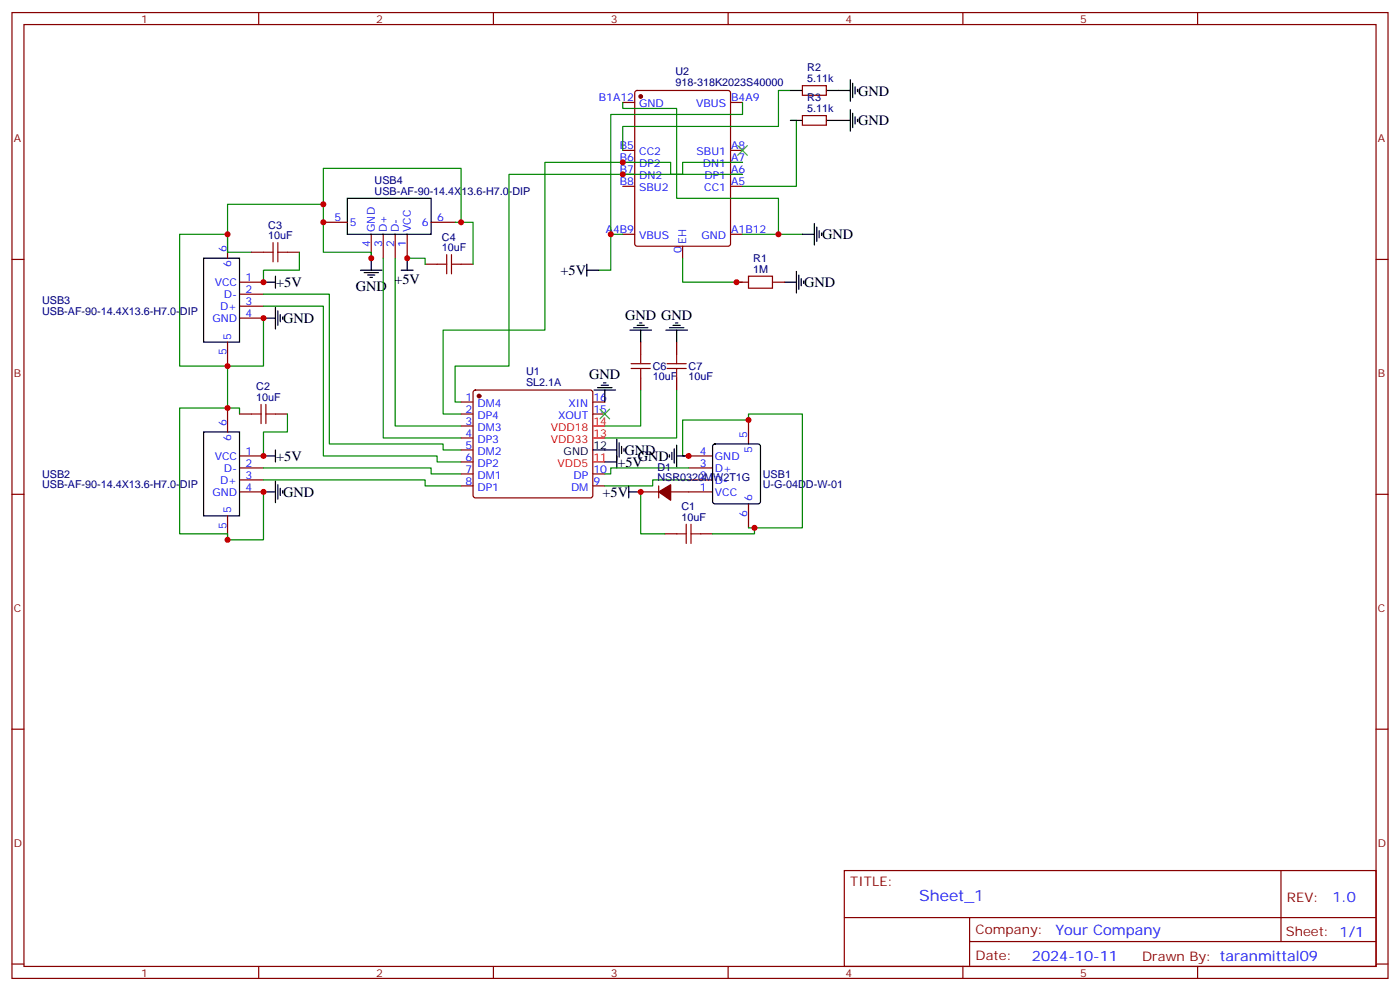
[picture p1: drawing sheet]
<svg xmlns="http://www.w3.org/2000/svg" width="412mm" height="292mm" viewBox="0 0 412 292" stroke-linecap="round" stroke-linejoin="round" font-family="sans-serif">
<g fill="none" stroke="#870000" stroke-width=".35">
<path d="M3.5 3.7h405.4v284.3h-405.4zM7.1 7.2h398.2v277.3h-398.2zM76.2 3.7v3.5M145.3 3.7v3.5M214.5 3.7v3.5M283.6 3.7v3.5M352.8 3.7v3.5M183.4 30.2h3.6M187.2 26.8l.5-.2h26.8l.6 .5 .1 44.7-.5 .6-27 .1-.7-.5v-44.7zM215.2 30.2h3.5M236.4 25.2h7v2.8h-7zM236.4 34h7v2.9h-7z"/>
<path d="M183.4 44.3h3.6M183.4 47.8h3.6M183.4 51.3h3.6M183.4 54.9h3.6M215.2 44.3h3.5M215.2 47.8h3.5M215.2 51.3h3.5M215.2 54.9h3.5M3.5 76.4h3.6M67 69v7M74.1 74.3h3.5M84.7 74.3h3.5"/>
<path d="M95.2 65.4h7.1M109.4 69v7M112.9 69v7M116.4 69v7M119.9 69v7M125.2 77.8h3.6M127 65.4h7.1M135.8 77.8h3.5M183.4 69h3.6M201.1 72.5v3.5M215.2 69h3.5M405.3 76.4h3.6"/>
<path d="M70.6 83.1h7M70.6 86.6h7M70.6 90.1h7M70.6 93.7h7M217 83.1h3.5M227.5 83.1h3.6M67 100.7v7.1M135.8 118.4h3.5M139.6 115l.5-.2h33.8l.5 .2 .2 .5v30.4l-.2 .5-.5 .2h-33.8l-.5-.3-.3-.4v-30.4zM174.6 118.4h3.6M188.7 100.7v3.5M188.7 111.3v3.5"/>
<path d="M199.3 100.7v3.5M199.3 111.3v3.5M67 120.1v7.1M70.6 134.2h7M70.6 137.8h7M70.6 121.9h3.5M81.1 121.9h3.6M135.8 121.9h3.5M135.8 125.4h3.5M135.8 128.9h3.5M135.8 132.5h3.5M135.8 136h3.5"/>
<path d="M135.8 139.5h3.5M174.6 121.9h3.6M174.6 139.5h3.6M202.8 134.2h7.1M202.8 137.8h7.1M220.5 123.6v7.1M3.5 145.5h3.6M67 151.9v7M70.6 141.3h7M70.6 144.8h7M135.8 143.1h3.5M174.6 143.1h3.6"/>
<path d="M188.7 144.8h5.3M194 143.1v3.5M195.8 157.2h3.5M197.6 144.8h12.3M202.8 141.3h7.1M206.4 157.2h3.5M220.5 148.3v7.1M405.3 145.5h3.6M3.5 214.7h3.6M405.3 214.7h3.6M248.7 256.3h156.6v28.2h-156.6zM377.3 256.3v20.9"/>
<path d="M248.7 270.1h156.5M285.6 277.2h119.6M285.6 270.1v14.2M3.5 283.8h3.6M76.2 284.5v3.5M145.3 284.5v3.5M214.5 284.5v3.5M283.6 284.5v3.5M352.8 284.5v3.5M405.3 283.8h3.6"/>
</g>
<g fill="none" stroke="#000" stroke-width=".35">
<path d="M232.8 26.6h3.6M232.8 35.5h3.6M243.4 26.6h7.1M243.4 35.5h7.1M250.5 23.5v6.3M250.5 32.3v6.3M251.2 24.5v4.3M251.2 33.3v4.3M251.9 25.6v2.1M251.9 34.4v2.1M252.6 26.3v.7M252.6 35.1v.7"/>
<path d="M102.3 58.4h24.7v10.6h-24.7zM60 76h10.6v24.7h-10.6zM106.2 79.6h6.3M109.4 76v3.6M118.2 79.6h3.5M119.9 76v3.6M172.9 79.6h3.5M172.9 77.8v3.5M234.6 79.9v6.4M236.4 69h3.5M239.9 65.8v6.3M240.6 66.9v4.2"/>
<path d="M241.3 67.9v2.1M242 68.6v.7M77.6 93.7h3.5M77.6 83.1h3.5M81.1 81.3v3.5M81.1 90.5v6.3M81.8 91.5v4.3M82.5 92.6v2.1M83.3 93.3v.7M107.2 80.3h4.3M108.3 81h2.1M109 81.7h.7"/>
<path d="M185.6 97.2h6.3M186.6 96.5h4.3M187.7 95.8h2.1M188.4 95.1h.7M188.7 97.2v3.5M196.1 97.2h6.4M197.2 96.5h4.2M198.3 95.8h2.1M199 95.1h.7M199.3 97.2v3.5M231.1 83.1h3.5M235.3 81v4.2"/>
<path d="M236 82v2.1M236.7 82.7v.7M175 114.8h6.3M176 114.1h4.3M177.1 113.4h2.1M177.8 112.7h.7M178.2 114.8v3.6M60 127.2h10.6v24.7h-10.6zM77.6 134.2h3.5M81.1 132.5v3.5M174.6 132.5h7.1M178.2 136h3.5"/>
<path d="M181.7 129.3v8.5M182.4 130.4v4.2M183.1 131.4v2.1M183.8 132.1v.7M197.2 133.9v.7M197.9 133.2v2.1M198.6 132.1v4.2M199.3 134.2h3.5M199.3 131.1v6.3M210.1 130.9l.5-.2h12.7l.5 .2 .2 .5v16.2l-.2 .5-.5 .2h-12.7l-.5-.2-.2-.5v-16.2zM77.6 144.8h3.5M81.1 141.6v6.4"/>
<path d="M81.8 142.7v4.2M82.5 143.8v2.1M83.3 144.5v.7M185.2 144.8h3.5M185.2 143.1v3.5"/>
</g>
<g fill="#870000" stroke="#870000" stroke-width=".35">
<path d="M194 144.8l3.6-2.1v4.6z"/>
<circle cx="141.1" cy="116.6" r=".53"/>
<circle cx="188.7" cy="28.4" r=".53"/>
</g>
<path d="M174.6 136h3.6M174.6 128.9h3.6M174.6 125.4h3.6" fill="none" stroke="#f00" stroke-width=".35"/>
<g fill="none" stroke="#008700" stroke-width=".35">
<path d="M183.4 30.2v1.7h15.9v26.5h30v10.6h7.1M218.7 30.2v3.5h-38.8v45.9h-3.5M232.8 35.5h1.8v19.4h-15.9M232.8 26.6h-3.5v10.6h-45.9v7.1M218.7 47.8h-17.6v3.5h-51.2v56.5h-15.8v10.6h1.7M218.7 51.3h-21.1v-3.5h-37.1v49.4h-30v24.7h5.3M74.1 74.3h-7.1v-5.3h-14.1v38.8h24.7v-14.1M88.2 74.3v5.3h-10.6v3.5M95.2 60.1h-28.2v8.9M112.9 76v52.9h22.9M116.4 76v49.4h19.4M119.9 76h5.3v1.8"/>
<path d="M134.1 65.4h5.2v12.4M135.8 65.4v-15.8h-40.6v24.7h14.2v1.7M179.9 69h3.5M201.1 76v7.1h17.6M218.7 69h10.6M77.6 90.1h17.6v44.1h33.6v1.8h7M77.6 86.6h19.4v44.1h33.5v1.8h5.3M67 107.8v12.3M188.7 114.8v10.6h-10.5M199.3 114.8v14.1h-21.1M70.6 121.9v-1.8h-17.7v37.1h14.1v1.7h10.6v-14.1M77.6 137.8h49.4v1.7h8.8"/>
<path d="M84.7 121.9v5.3h-7.1v7M202.8 134.2h-1.7v-10.6h19.4v-1.7h15.9v33.5h-15.9M202.8 137.8h-22.9v1.7h-1.7M77.6 141.3h47.6v1.8h10.6M188.7 144.8v12.4h7.1M202.8 141.3h-10.5v1.8h-14.1M222.2 155.4v1.8h-12.3"/>
</g>
<g fill="none" stroke="#a10000" stroke-width=".35">
<path d="M77.6 74.3h2.8M80.4 71.4v5.7M81.8 74.3h2.9M81.8 71.4v5.7M128.8 77.8h2.8M131.6 75v5.6M133 77.8h2.8M133 75v5.6M220.5 81.3h7v3.5h-7zM76.9 119.1v5.6M78.3 119.1v5.6M185.9 108.5h5.7"/>
<path d="M185.9 107.1h5.7M188.7 104.2v2.9M188.7 108.5v2.8M196.5 108.5h5.6M196.5 107.1h5.6M199.3 104.2v2.9M199.3 108.5v2.8M74.1 121.9h2.8M78.3 121.9h2.8M199.3 157.2h2.8M202.1 154.3v5.7M203.6 157.2h2.8"/>
<path d="M203.6 154.3v5.7"/>
</g>
<path d="M217.3 42.9l2.8 2.8M220.1 42.9l-2.8 2.8M176.7 120.5l2.9 2.8M179.6 120.5l-2.9 2.8" fill="none" stroke="#3c3" stroke-width=".35"/>
<g fill="#c00">
<circle cx="220.5" cy="123.6" r=".88"/>
<circle cx="67" cy="158.9" r=".88"/>
<circle cx="67" cy="107.8" r=".88"/>
<circle cx="77.6" cy="93.7" r=".88"/>
<circle cx="77.6" cy="144.8" r=".88"/>
<circle cx="202.8" cy="134.2" r=".88"/>
<circle cx="188.7" cy="144.8" r=".88"/>
<circle cx="222.3" cy="155.4" r=".88"/>
<circle cx="77.6" cy="83.1" r=".88"/>
<circle cx="67" cy="69" r=".88"/>
<circle cx="77.6" cy="134.2" r=".88"/>
<circle cx="67" cy="120.1" r=".88"/>
<circle cx="135.8" cy="65.4" r=".88"/>
<circle cx="109.4" cy="76" r=".88"/>
<circle cx="95.3" cy="65.4" r=".88"/>
<circle cx="95.3" cy="60.1" r=".88"/>
<circle cx="119.9" cy="76" r=".88"/>
<circle cx="179.9" cy="69" r=".88"/>
<circle cx="229.3" cy="69" r=".88"/>
<circle cx="183.4" cy="51.3" r=".88"/>
<circle cx="183.4" cy="47.8" r=".88"/>
<circle cx="217" cy="83.1" r=".88"/>
</g>
<text font-size="4.6" fill="#00f" x="270.8" y="265.3">Sheet_1</text>
<g font-size="4.2">
<text x="252.8" y="28.1">GND</text>
<text x="252.8" y="36.9">GND</text>
<text x="242.2" y="70.4">GND</text>
<text x="116.2" y="83.5">+5V</text>
<text x="165.1" y="81">+5V</text>
<text x="81.3" y="84.5">+5V</text>
<text x="104.8" y="85.6">GND</text>
<text x="236.9" y="84.6">GND</text>
<text x="83.4" y="95.1">GND</text>
<text x="184.1" y="94.1">GND GND</text>
<text x="173.6" y="111.7">GND</text>
<text x="81.3" y="135.7">+5V</text>
<text x="181.9" y="137.4">+5V</text>
<text x="184" y="133.9">GND</text>
<text x="187.9" y="135.7">GND</text>
<text x="83.4" y="146.3">GND</text>
<text x="177.5" y="146.3">+5V</text>
</g>
<g font-size="4.2" fill="#00f">
<text x="392.5" y="265.6">1.0</text>
<text x="310.9" y="275.1">Your Company</text>
<text x="304" y="282.9">2024-10-11</text>
</g>
<g font-size="3.9" fill="#800">
<text x="250.5" y="260.9">TITLE:</text>
<text x="379.1" y="265.6">REV:</text>
<text x="287.4" y="275.1">Company:</text>
<text x="378.7" y="275.7">Sheet: 1/1</text>
<text x="287.4" y="282.8">Date:</text>
<text x="336.4" y="282.8">Drawn By: taranmittal09</text>
</g>
<g font-size="3.2" fill="#800">
<text x="41.6" y="6.7">1</text>
<text x="110.8" y="6.7">2</text>
<text x="179.9" y="6.7">3</text>
<text x="249.1" y="6.7">4</text>
<text x="318.2" y="6.7">5</text>
<text x="4.1" y="41.8">A</text>
<text x="405.9" y="41.8">A</text>
<text x="4.1" y="110.9">B</text>
<text x="405.9" y="110.9">B</text>
<text x="4.1" y="180.1">C</text>
<text x="405.9" y="180.1">C</text>
<text x="4.1" y="249.2">D</text>
<text x="405.9" y="249.2">D</text>
<text x="41.6" y="287.5">1</text>
<text x="110.8" y="287.5">2</text>
<text x="179.9" y="287.5">3</text>
<text x="249.1" y="287.5">4</text>
<text x="318.2" y="287.5">5</text>
</g>
<g font-size="3.2" fill="#000080">
<text x="199" y="22.2">U2</text>
<text x="237.8" y="21">R2</text>
<text x="199" y="25.4">918-318K2023S40000</text>
<text x="237.8" y="24.2">5.11k</text>
<text x="237.8" y="29.8">R3</text>
<text x="237.8" y="33">5.11k</text>
<text x="110.4" y="57.3">USB-AF-90-14.4X13.6-H7.0-DIP</text>
<text x="110.4" y="54.2">USB4</text>
<text x="79" y="70.4">10uF</text>
<text x="79" y="67.3">C3</text>
<text x="130.2" y="70.8">C4</text>
<text x="130.2" y="73.9">10uF</text>
<text x="221.9" y="77.1">R1</text>
<text x="221.9" y="80.3">1M</text>
<text x="12.4" y="89.5">USB3</text>
<text x="12.4" y="92.6">USB-AF-90-14.4X13.6-H7.0-DIP</text>
<text x="154.9" y="113.8">SL2.1A</text>
<text x="154.9" y="110.4">U1</text>
<text x="192.3" y="112">10uF</text>
<text x="192.3" y="108.9">C6</text>
<text x="202.8" y="112">10uF</text>
<text x="202.8" y="108.9">C7</text>
<text x="75.5" y="118">10uF</text>
<text x="75.5" y="114.9">C2</text>
<text x="12.4" y="143.8">USB-AF-90-14.4X13.6-H7.0-DIP</text>
<text x="12.4" y="140.7">USB2</text>
<text x="193.7" y="141.6">NSR0320MW2T1G</text>
<text x="193.7" y="138.5">D1</text>
<text x="224.7" y="143.8">U-G-04DD-W-01</text>
<text x="224.7" y="140.7">USB1</text>
<text x="200.7" y="153.3">10uF</text>
<text x="200.7" y="150.2">C1</text>
</g>
<g font-size="3.2" fill="#00f">
<text x="176.4" y="29.8">B1A12</text>
<text x="215.4" y="29.8">B4A9</text>
<text x="188.3" y="31.6">GND</text>
<text x="205.1" y="31.6">VBUS</text>
<text x="182.6" y="47.4">B6</text>
<text x="182.6" y="43.9">B5</text>
<text x="188.3" y="45.7">CC2</text>
<text x="205.2" y="45.7">SBU1</text>
<text x="215.4" y="43.9">A8</text>
<text x="215.4" y="47.4">A7</text>
<text x="182.6" y="51">B7</text>
<text x="188.3" y="52.7">DN2</text>
<text x="188.3" y="49.2">DP2</text>
<text x="207.1" y="49.2">DN1</text>
<text x="207.5" y="52.7">DP1</text>
<text x="215.4" y="51">A6</text>
<text x="182.6" y="54.5">B8</text>
<text x="188.3" y="56.3">SBU2</text>
<text x="207.4" y="56.3">CC1</text>
<text x="215.4" y="54.5">A5</text>
<text x="98.5" y="65.1">5</text>
<text x="128.8" y="65.1">6</text>
<text x="103" y="66.5">5</text>
<text x="110.4" y="68.3" transform="rotate(-90 110.4 68.3)">GND</text>
<text x="113.9" y="68.3" transform="rotate(-90 113.9 68.3)">D+</text>
<text x="117.5" y="68.3" transform="rotate(-90 117.5 68.3)">D-</text>
<text x="121" y="68.3" transform="rotate(-90 121 68.3)">VCC</text>
<text x="124.3" y="66.5">6</text>
<text x="178.4" y="68.6">A4B9</text>
<text x="188.3" y="70.4">VBUS</text>
<text x="202.1" y="71.8" transform="rotate(-90 202.1 71.8)">EH</text>
<text x="206.6" y="70.4">GND</text>
<text x="215.4" y="68.6">A1B12</text>
<text x="66.7" y="74.3" transform="rotate(-90 66.7 74.3)">6</text>
<text x="109" y="72.7" transform="rotate(-90 109 72.7)">4</text>
<text x="112.5" y="72.7" transform="rotate(-90 112.5 72.7)">3</text>
<text x="116.1" y="72.7" transform="rotate(-90 116.1 72.7)">2</text>
<text x="119.6" y="72.7" transform="rotate(-90 119.6 72.7)">1</text>
<text x="200.7" y="74.5" transform="rotate(-90 200.7 74.5)">0</text>
<text x="68.1" y="78.7" transform="rotate(-90 68.1 78.7)">6</text>
<text x="72.3" y="82.7">1</text>
<text x="63.2" y="84.1">VCC</text>
<text x="66" y="87.7">D-</text>
<text x="72.3" y="86.3">2</text>
<text x="72.3" y="89.8">3</text>
<text x="62.6" y="94.7">GND</text>
<text x="64.8" y="91.2">D+</text>
<text x="72.3" y="93.3">4</text>
<text x="68.1" y="100" transform="rotate(-90 68.1 100)">5</text>
<text x="66.7" y="104.5" transform="rotate(-90 66.7 104.5)">5</text>
<text x="137.2" y="118">1</text>
<text x="140.7" y="119.8">DM4</text>
<text x="167.4" y="119.8">XIN</text>
<text x="174.8" y="118">16</text>
<text x="66.7" y="125.4" transform="rotate(-90 66.7 125.4)">6</text>
<text x="137.2" y="121.5">2</text>
<text x="137.2" y="125.1">3</text>
<text x="140.7" y="123.3">DP4</text>
<text x="164.4" y="123.3">XOUT</text>
<text x="174.8" y="121.5">15</text>
<text x="68.1" y="129.9" transform="rotate(-90 68.1 129.9)">6</text>
<text x="137.2" y="128.6">4</text>
<text x="140.7" y="126.8">DM3</text>
<text x="140.7" y="130.4">DP3</text>
<text x="220.1" y="128.9" transform="rotate(-90 220.1 128.9)">5</text>
<text x="63.2" y="135.3">VCC</text>
<text x="72.3" y="133.9">1</text>
<text x="72.3" y="137.4">2</text>
<text x="137.2" y="132.1">5</text>
<text x="137.2" y="135.6">6</text>
<text x="140.7" y="133.9">DM2</text>
<text x="140.7" y="137.4">DP2</text>
<text x="206.1" y="133.9">4</text>
<text x="206.1" y="137.4">3</text>
<text x="210.6" y="135.3">GND</text>
<text x="221.5" y="133.4" transform="rotate(-90 221.5 133.4)">5</text>
<text x="64.8" y="142.3">D+</text>
<text x="66" y="138.8">D-</text>
<text x="72.3" y="140.9">3</text>
<text x="137.2" y="139.2">7</text>
<text x="137.2" y="142.7">8</text>
<text x="140.7" y="140.9">DM1</text>
<text x="169" y="140.9">DP</text>
<text x="174.8" y="142.7">9</text>
<text x="174.8" y="139.2">10</text>
<text x="206.1" y="140.9">2</text>
<text x="210.6" y="138.8">D+</text>
<text x="210.6" y="142.3">D-</text>
<text x="62.6" y="145.9">GND</text>
<text x="72.3" y="144.5">4</text>
<text x="140.7" y="144.5">DP1</text>
<text x="168.2" y="144.5">DM</text>
<text x="206.1" y="144.5">1</text>
<text x="210.6" y="145.9">VCC</text>
<text x="221.5" y="147.6" transform="rotate(-90 221.5 147.6)">6</text>
<text x="66.7" y="155.6" transform="rotate(-90 66.7 155.6)">5</text>
<text x="68.1" y="151.2" transform="rotate(-90 68.1 151.2)">5</text>
<text x="220.1" y="152.1" transform="rotate(-90 220.1 152.1)">6</text>
</g>
<g font-size="3.2" fill="#f00">
<text x="174.8" y="125.1">14</text>
<text x="162.2" y="130.4">VDD33</text>
<text x="162.2" y="126.8">VDD18</text>
<text x="174.8" y="128.6">13</text>
<text x="164.2" y="137.4">VDD5</text>
<text x="174.8" y="135.6">11</text>
</g>
<g font-size="3.2">
<text x="166" y="133.9">GND</text>
<text x="174.8" y="132.1">12</text>
</g>
</svg>
